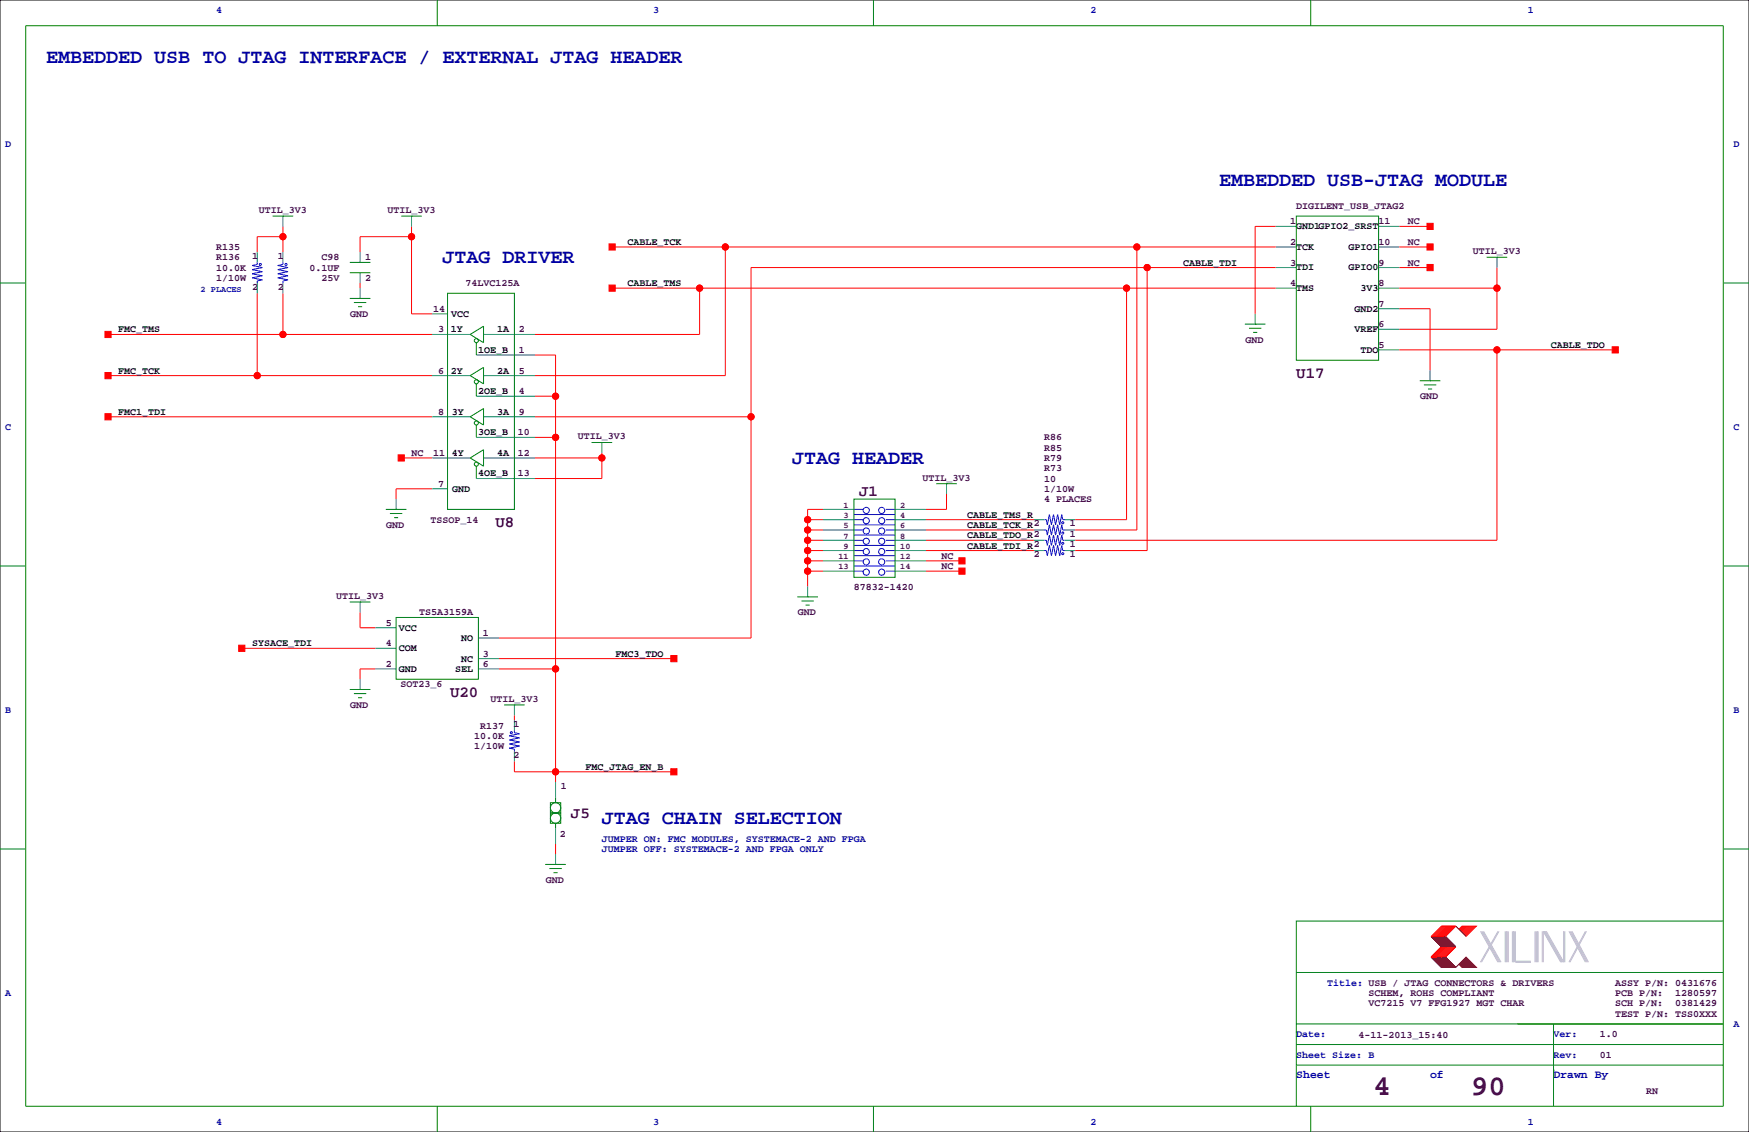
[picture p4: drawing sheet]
<svg xmlns="http://www.w3.org/2000/svg" width="432mm" height="279mm" viewBox="0 0 432 279" stroke-linecap="round" stroke-linejoin="round" font-family="sans-serif">
<path d="M0 0h431.8v279.4h-431.8z" fill="none" stroke="#000" stroke-width=".25"/>
<g fill="none" stroke="#f00" stroke-width=".25">
<path d="M69.8 55.9v6.3M69.8 58.4h-6.3v3.8M101.6 58.4h-12.7v3.8M101.6 55.9v21.6h5.1M315 55.9h-5.1v21.6M345.4 55.9h7.7M63.5 72.4v20.3M69.8 72.4v10.1M88.9 69.8v1.3M151.1 61h163.9M151.1 71.1h163.9M172.7 71.1v11.4h-40.6"/>
<path d="M179.1 61v31.7h-47M278.1 71.1v57.2h-12.7M280.7 61v69.8h-15.3M283.2 66v69.9h-17.8M315 66h-129.6v91.5h-62.2M345.4 66h7.7M345.4 61h7.7M345.4 76.2h7.7v15.2M345.4 71.1h24.2M369.6 66v15.3h-24.2M26.7 82.5h80M26.7 92.7h80"/>
<path d="M132.1 87.6h5.1v105.4M132.1 97.8h5.1M345.4 86.4h53.4M369.6 86.4v46.9h-104.2M26.7 102.9h80M99.1 113h7.6M132.1 113h16.5M132.1 102.9h53.3M132.1 107.9h5.1M148.6 111.8v6.3h-16.5M106.7 120.7h-8.9v2.5M199.4 128.3h3.8"/>
<path d="M199.4 130.8h3.8M199.4 133.3h3.8M199.4 135.9h3.8M199.4 138.4h3.8M203.2 125.7h-3.8v19.1M228.6 128.3h26.7M228.6 130.8h26.7M228.6 133.3h26.7M228.6 135.9h26.7M228.6 138.4h8.9M233.7 121.9v3.8h-5.1M88.9 151.1v3.8h3.8"/>
<path d="M199.4 141h3.8M228.6 141h8.9M59.7 160h33M92.7 165.1h-3.8v2.5M123.2 165.1h14M123.2 162.6h43.2M127 176.5v1.3M127 188v2.5h39.4M137.2 208.3v2.5M355.9 233.7l-2.6 2.5h3.6l2.5-2.5M355.9 228.6h3.5l-2.5 2.5h-3.6zM356.1 233.7l-2.5 2.5"/>
<path d="M356.1 228.6l-2.5 2.5M356.4 233.7l-2.6 2.5M356.4 228.6l-2.6 2.5M356.6 233.7l-2.5 2.5M356.6 228.6l-2.5 2.5M356.9 233.7l-2.6 2.5M356.9 228.6l-2.6 2.5M357.1 233.7l-2.5 2.5M357.1 228.6l-2.5 2.5M357.4 233.7l-2.6 2.5M357.4 228.6l-2.6 2.5M357.6 233.7l-2.5 2.5"/>
<path d="M357.6 228.6l-2.5 2.5M357.9 233.7l-2.6 2.5M357.9 228.6l-2.6 2.5M358.1 233.7l-2.5 2.5M358.1 228.6l-2.5 2.5M358.4 233.7l-2.5 2.5M358.4 228.6l-2.5 2.5M358.6 233.7l-2.5 2.5M358.6 228.6l-2.5 2.5M358.9 233.7l-2.5 2.5M358.9 228.6l-2.5 2.5M359.2 233.7l-2.6 2.5"/>
<path d="M359.2 228.6l-2.6 2.5M360.2 229.4l.7-.8h3.6l-2.6 2.5M361.2 228.6l-.8 .8M361.4 228.6l-1 1M361.7 228.6l-1 1M361.9 228.6l-1.2 1.3M362.2 228.6l-1.3 1.3M362.5 228.6l-1.6 1.5M362.7 228.6l-1.5 1.5M363 228.6l-1.8 1.8M363.2 228.6l-1.8 1.8M363.5 228.6l-2.1 2"/>
<path d="M363.7 228.6l-2 2M364 228.6l-2.3 2.3M364.2 228.6l-2.3 2.3"/>
<circle cx="69.9" cy="58.4" r=".76"/>
<circle cx="101.6" cy="58.4" r=".76"/>
<circle cx="172.7" cy="71.1" r=".76"/>
<circle cx="179.1" cy="61" r=".76"/>
<circle cx="278.1" cy="71.1" r=".76"/>
<circle cx="280.7" cy="61" r=".76"/>
<circle cx="283.2" cy="66" r=".76"/>
<circle cx="369.6" cy="71.1" r=".76"/>
<circle cx="63.5" cy="92.7" r=".76"/>
<circle cx="69.9" cy="82.5" r=".76"/>
<circle cx="137.2" cy="97.8" r=".76"/>
<circle cx="369.6" cy="86.4" r=".76"/>
<circle cx="137.2" cy="107.9" r=".76"/>
<circle cx="148.6" cy="113" r=".76"/>
<circle cx="185.4" cy="102.9" r=".76"/>
<circle cx="199.4" cy="138.4" r=".76"/>
<circle cx="199.4" cy="128.3" r=".76"/>
<circle cx="199.4" cy="133.3" r=".76"/>
<circle cx="199.4" cy="135.9" r=".76"/>
<circle cx="199.4" cy="130.8" r=".76"/>
<circle cx="199.4" cy="141" r=".76"/>
<circle cx="137.2" cy="165.1" r=".76"/>
<circle cx="137.2" cy="190.5" r=".76"/>
</g>
<g fill="#f00" stroke="#f00" stroke-width=".25">
<path d="M236.7 140.2h1.6v1.5h-1.6z" fill-rule="evenodd"/>
<path d="M98.3 112.3h1.5v1.5h-1.5z" fill-rule="evenodd"/>
<path d="M58.9 159.3h1.6v1.5h-1.6z" fill-rule="evenodd"/>
<path d="M25.9 102.1h1.5v1.5h-1.5z" fill-rule="evenodd"/>
<path d="M25.9 81.8h1.5v1.5h-1.5z" fill-rule="evenodd"/>
<path d="M25.9 91.9h1.5v1.6h-1.5z" fill-rule="evenodd"/>
<path d="M165.6 161.8h1.5v1.5h-1.5z" fill-rule="evenodd"/>
<path d="M236.7 137.7h1.6v1.5h-1.6z" fill-rule="evenodd"/>
<path d="M352.3 65.3h1.5v1.5h-1.5z" fill-rule="evenodd"/>
<path d="M352.3 60.2h1.5v1.5h-1.5z" fill-rule="evenodd"/>
<path d="M352.3 55.1h1.5v1.5h-1.5z" fill-rule="evenodd"/>
<path d="M150.4 70.4h1.5v1.5h-1.5z" fill-rule="evenodd"/>
<path d="M150.4 60.2h1.5v1.5h-1.5z" fill-rule="evenodd"/>
<path d="M398 85.6h1.5v1.5h-1.5z" fill-rule="evenodd"/>
<path d="M165.6 189.7h1.5v1.6h-1.5z" fill-rule="evenodd"/>
<circle cx="199.4" cy="141" r=".76"/>
<circle cx="199.4" cy="138.4" r=".76"/>
<circle cx="199.4" cy="135.9" r=".76"/>
<circle cx="199.4" cy="133.3" r=".76"/>
<circle cx="199.4" cy="130.8" r=".76"/>
<circle cx="199.4" cy="128.3" r=".76"/>
<circle cx="148.6" cy="113" r=".76"/>
<circle cx="69.9" cy="58.4" r=".76"/>
<circle cx="101.6" cy="58.4" r=".76"/>
<circle cx="69.9" cy="82.5" r=".76"/>
<circle cx="63.5" cy="92.7" r=".76"/>
<circle cx="369.6" cy="71.1" r=".76"/>
<circle cx="172.7" cy="71.1" r=".76"/>
<circle cx="278.1" cy="71.1" r=".76"/>
<circle cx="179.1" cy="61" r=".76"/>
<circle cx="280.7" cy="61" r=".76"/>
<circle cx="369.6" cy="86.4" r=".76"/>
<circle cx="185.4" cy="102.9" r=".76"/>
<circle cx="283.2" cy="66" r=".76"/>
<circle cx="137.2" cy="190.5" r=".76"/>
<circle cx="137.2" cy="97.8" r=".76"/>
<circle cx="137.2" cy="107.9" r=".76"/>
<circle cx="137.2" cy="165.1" r=".76"/>
</g>
<g fill="none" stroke="#008080" stroke-width=".25">
<path d="M69.8 53.3v2.6M101.6 53.3v2.6M315 55.9h5M340.4 55.9h5M63.5 62.2v2.6M63.5 69.8v2.6M69.8 62.2v2.6M69.8 69.8v2.6M88.9 62.2v2.6M88.9 67.3v2.5M88.9 71.1v2.6M106.7 77.5h3.8"/>
<path d="M309.9 77.5v2.5M315 66h5M315 61h5M315 71.1h5M340.4 66h5M340.4 76.2h5M340.4 61h5M340.4 71.1h5M369.6 63.5v2.5M106.7 92.7h9.4M106.7 82.5h9.4M117.6 87.6h14.5"/>
<path d="M117.6 97.8h14.5M119.4 92.7h12.7M119.4 82.5h12.7M340.4 81.3h5M340.4 86.4h5M353.1 91.4v2.6M106.7 113h9.4M106.7 102.9h9.4M117.6 107.9h14.5M117.6 118.1h14.5M119.4 113h12.7M119.4 102.9h12.7"/>
<path d="M148.6 109.2v2.6M233.7 119.4v2.5M97.8 123.2v2.5M106.7 120.7h3.8M203.2 128.3h7.6M203.2 130.8h7.6M203.2 135.9h7.6M203.2 133.3h7.6M203.2 125.7h7.6M203.2 138.4h7.6M221 128.3h7.6M221 130.8h7.6"/>
<path d="M221 135.9h7.6M221 133.3h7.6M221 125.7h7.6M221 138.4h7.6M255.3 128.3h2.5M255.3 130.8h2.5M255.3 135.9h2.5M255.3 133.3h2.5M262.9 128.3h2.5M262.9 130.8h2.5M262.9 135.9h2.5M262.9 133.3h2.5"/>
<path d="M88.9 148.6v2.5M92.7 154.9h5.1M118.1 157.5h5.1M199.4 144.8v2.5M203.2 141h7.6M221 141h7.6M88.9 167.6v2.6M92.7 165.1h5.1M92.7 160h5.1M118.1 165.1h5.1M118.1 162.6h5.1M127 174v2.5"/>
<path d="M127 177.8v2.5M127 185.4v2.6M137.2 193v3.8M137.2 204.5v3.8M137.2 210.8v2.6"/>
</g>
<g fill="none" stroke="#008000" stroke-width=".25">
<path d="M6.3 6.4h419.1v266.6h-419.1zM107.9 0v6.4M215.6 0v6.4M323.6 0v6.4M67.3 53.3h5.1M69.8 53.3h.1M99.1 53.3h5M101.6 53.3h.1M320 53.3h20.4v35.6h-20.4zM0 69.8h6.3M86.4 67.3h5M86.4 64.8h5"/>
<path d="M86.4 73.7h5M87.4 74.7h3M88.4 75.7h1M88.9 73.7h.1M110.5 72.4h16.5v53.3h-16.5zM367 63.5h5.1M369.6 63.5h.1M425.4 69.8h6.4M116.1 92.7l3.3-2v4zM116.1 82.5l3.3-2v4.1zM117.6 84.6v3M117.6 94.7v3.1"/>
<path d="M307.3 80h5.1M308.4 81h3M309.4 82h1M309.9 80h.1M350.5 94h5.1M351.5 95h3.1M352.6 96h1M353.1 94h.1M116.1 102.9l3.3-2.1v4.1zM116.1 113l3.3-2v4.1zM117.6 104.9v3M117.6 115.1v3"/>
<path d="M146 109.2h5.1M148.6 109.2h.1M231.1 119.4h5.1M233.7 119.4h.1M0 139.7h6.3M95.2 125.7h5.1M96.3 126.7h3M97.3 127.8h1M97.8 125.7h.1M210.8 123.2h10.2v19.3h-10.2zM425.4 139.7h6.4M86.4 148.6h5"/>
<path d="M88.9 148.6h.1M97.8 152.4h20.3v15.2h-20.3zM196.8 147.3h5.1M197.9 148.3h3M198.9 149.4h1M199.4 147.3h.1M86.4 170.2h5M87.4 171.2h3M88.4 172.2h1M88.9 170.2h.1M124.5 174h5M127 174h.1"/>
<path d="M135.9 198.1h2.5v2.6h-2.5zM137.2 196.8v1.3M0 209.5h6.3M134.6 213.4h5.1M135.6 214.4h3.1M135.9 200.7h2.5v2.5h-2.5zM136.7 215.4h1M137.2 213.4h.1M137.2 203.2v1.3M425.4 209.5h6.4M425.4 227.3h-105.4v35.6M320 257.8h105.4"/>
<path d="M320 252.7h105.4M320 240h105.4M383.5 252.7v20.3M107.9 273v6.4M215.6 273v6.4M320 262.9v10.1M320 262.9h105.4M323.6 273v6.4M383.5 264.2h.1"/>
<circle cx="117.6" cy="94.2" r=".51"/>
<circle cx="117.6" cy="84.1" r=".51"/>
<circle cx="117.6" cy="114.6" r=".51"/>
<circle cx="117.6" cy="104.4" r=".51"/>
<circle cx="137.2" cy="199.4" r="1.27"/>
<circle cx="137.2" cy="201.9" r="1.27"/>
</g>
<g fill="none" stroke="#00f" stroke-width=".25">
<path d="M63.5 64.8v.5l-1.3 .2 2.6 .5-2.6 .5 2.6 .6-2.6 .5 2.6 .5-2.6 .5 2.6 .5-1.3 .2v.5M69.8 64.8v.5l-1.2 .2 2.5 .5-2.5 .5 2.5 .6-2.5 .5 2.5 .5-2.5 .5 2.5 .5-1.3 .2v.5M210.8 128.3h2.3M210.8 130.8h2.3M210.8 135.9h2.3M210.8 133.3h2.3M210.8 127h10.2M210.8 125.7h2.3M210.8 129.5h10.2M210.8 132.1h10.2M210.8 134.6h10.2M210.8 137.2h10.2"/>
<path d="M210.8 139.7h10.2M210.8 138.4h2.3M218.7 128.3h2.3M218.7 130.8h2.3M218.7 135.9h2.3M218.7 133.3h2.3M218.7 125.7h2.3M218.7 138.4h2.3M257.8 128.3h.5l.3 1.2 .5-2.5 .5 2.5 .5-2.5 .5 2.5 .5-2.5 .5 2.5 .5-2.5 .3 1.3h.5M257.8 133.3h.5l.3 1.3 .5-2.5 .5 2.5 .5-2.5 .5 2.5 .5-2.5 .5 2.5 .5-2.5 .3 1.2h.5M257.8 130.8h.5l.3 1.3 .5-2.6 .5 2.6 .5-2.6 .5 2.6 .5-2.6 .5 2.6 .5-2.6 .3 1.3h.5M257.8 135.9h.5l.3 1.3 .5-2.6 .5 2.6 .5-2.6 .5 2.6 .5-2.6 .5 2.6 .5-2.6 .3 1.3h.5"/>
<path d="M210.8 141h2.3M218.7 141h2.3M127 180.3v.5l1.3 .3-2.6 .5 2.6 .5-2.6 .5 2.6 .5-2.6 .5 2.6 .5-2.6 .6 1.3 .2v.5"/>
<circle cx="64.3" cy="65.3" r=".25"/>
<circle cx="70.6" cy="65.3" r=".25"/>
<circle cx="213.9" cy="131.1" r=".76"/>
<circle cx="213.9" cy="126" r=".76"/>
<circle cx="213.9" cy="138.7" r=".76"/>
<circle cx="213.9" cy="128.5" r=".76"/>
<circle cx="213.9" cy="133.6" r=".76"/>
<circle cx="213.9" cy="136.1" r=".76"/>
<circle cx="217.7" cy="138.7" r=".76"/>
<circle cx="217.7" cy="126" r=".76"/>
<circle cx="217.7" cy="131.1" r=".76"/>
<circle cx="217.7" cy="128.5" r=".76"/>
<circle cx="217.7" cy="133.6" r=".76"/>
<circle cx="217.7" cy="136.1" r=".76"/>
<circle cx="262.4" cy="131.6" r=".25"/>
<circle cx="262.4" cy="134.1" r=".25"/>
<circle cx="262.4" cy="129" r=".25"/>
<circle cx="262.4" cy="136.7" r=".25"/>
<circle cx="213.9" cy="141.2" r=".76"/>
<circle cx="217.7" cy="141.2" r=".76"/>
<circle cx="126.2" cy="180.8" r=".25"/>
</g>
<g fill="none" stroke="#800000" stroke-width=".25">
<path d="M353.3 236.2l2.6 2.6h3.5M353.3 231.1l2.6 2.6M353.6 231.1l2.5 2.6M353.6 236.2l2.5 2.6M353.8 231.1l2.6 2.6M353.8 236.2l2.6 2.6M354.1 231.1l2.5 2.6M354.1 236.2l2.5 2.6M354.3 231.1l2.6 2.6M354.3 236.2l2.6 2.6M354.6 231.1l2.5 2.6M354.6 236.2l2.5 2.6"/>
<path d="M354.8 231.1l2.6 2.6M354.8 236.2l2.6 2.6M355.1 231.1l2.5 2.6M355.1 236.2l2.5 2.6M355.3 231.1l2.6 2.6M355.3 236.2l2.6 2.6M355.6 231.1l2.5 2.6M355.6 236.2l2.5 2.6M355.9 231.1l2.5 2.6M355.9 236.2l2.5 2.6M356.1 231.1l2.5 2.6M356.1 236.2l2.5 2.6"/>
<path d="M356.4 231.1l2.5 2.6M356.4 236.2l2.5 2.6M356.6 231.1l2.6 2.6M356.6 236.2l2.6 2.6M356.9 231.1l2.5 2.6M356.9 236.2l2.5 2.6M359.4 228.6l2.5 2.5M360.2 238l.7 .8h3.6l-2.6-2.6-2.5 2.6M360.4 237.7l1 1.1M360.4 238l.8 .8M360.7 237.5l1.2 1.3M360.7 237.7l1 1.1"/>
<path d="M360.9 237.2l1.6 1.6M360.9 237.5l1.3 1.3M361.2 237l1.8 1.8M361.2 237.2l1.5 1.6M361.4 236.7l2.1 2.1M361.4 237l1.8 1.8M361.7 236.5l2.3 2.3M361.7 236.7l2 2.1M361.9 236.5l2.3 2.3"/>
</g>
<g fill="none" stroke="#c0c0c0" stroke-width=".25">
<path d="M365.5 229.9l4.3 7.6M365.8 229.9l4.3 7.6M366 229.9l4.3 7.6M366.3 229.9l4.3 7.6M369.8 229.9l-4.3 7.6M370.1 229.9l-4.3 7.6M371.6 229.9v7.6M371.9 229.9v7.6M372.1 229.9v7.6M372.4 229.9v7.6M373.4 229.9v7.6M373.6 229.9v7.6"/>
<path d="M373.9 229.9v7.6M374.1 229.9v7.6h3.9M374.1 237.2h3.9M379 229.9v7.6M379.2 229.9v7.6M379.5 229.9v7.6M379.7 229.9v7.6M380.7 229.9v7.6M381 237.5v-7.6l4.3 7.6M381.3 229.9l4.3 7.6M381.5 229.9l4.3 7.6M381.8 229.9l4.3 7.6v-7.6"/>
<path d="M386.3 229.9v7.6M387.3 229.9l4.1 7.6M387.6 229.9l4.1 7.6M387.9 229.9l4 7.6M388.1 229.9l4.1 7.6M391.4 229.9l-4.1 7.6M391.7 229.9l-4.1 7.6"/>
</g>
<g font-size="7.1" fill="#400040">
<text x="339.1" y="270.3">4</text>
<text x="363.2" y="270.3">90</text>
</g>
<g font-size="4.9" fill="#0000a0">
<text x="11.4" y="15.5">EMBEDDED USB TO JTAG INTERFACE / EXTERNAL JTAG HEADER</text>
<text x="301" y="46">EMBEDDED USB-JTAG MODULE</text>
<text x="109.2" y="65">JTAG DRIVER</text>
<text x="195.6" y="114.6">JTAG HEADER</text>
<text x="148.6" y="203.5">JTAG CHAIN SELECTION</text>
</g>
<g font-size="3.9" fill="#400040">
<text x="320" y="93.2">U17</text>
<text x="212.1" y="122.4">J1</text>
<text x="122.3" y="130">U8</text>
<text x="111.1" y="171.9">U20</text>
<text x="141" y="201.9">J5</text>
</g>
<g font-size="2.8" fill="#0000a0">
<text x="320" y="266.1">Sheet</text>
<text x="353.1" y="266.1">of</text>
<text x="383.5" y="266.1">Drawn By</text>
</g>
<g font-size="2.5" fill="#0000a0">
<text x="53.3" y="3.3">4</text>
<text x="161.3" y="3.3">3</text>
<text x="269.2" y="3.3">2</text>
<text x="377.2" y="3.3">1</text>
<text x="1.3" y="36.3">D</text>
<text x="428" y="36.3">D</text>
<text x="1.3" y="106.2">C</text>
<text x="428" y="106.2">C</text>
<text x="1.3" y="176">B</text>
<text x="428" y="176">B</text>
<text x="148.6" y="207.8">JUMPER ON: FMC MODULES, SYSTEMACE-2 AND FPGA</text>
<text x="148.6" y="210.3">JUMPER OFF: SYSTEMACE-2 AND FPGA ONLY</text>
<text x="1.3" y="245.9">A</text>
<text x="327.7" y="243.3">Title: USB / JTAG CONNECTORS &amp; DRIVERS</text>
<text x="320" y="256">Date:</text>
<text x="383.5" y="256">Ver:</text>
<text x="428" y="253.5">A</text>
<text x="320" y="261.1">Sheet Size: B</text>
<text x="383.5" y="261.1">Rev:</text>
<text x="53.3" y="277.6">4</text>
<text x="161.3" y="277.6">3</text>
<text x="269.2" y="277.6">2</text>
<text x="377.2" y="277.6">1</text>
</g>
<g font-size="2.5" fill="#400040">
<text x="63.9" y="52.6">UTIL_3V3</text>
<text x="95.7" y="52.6">UTIL_3V3</text>
<text x="320" y="51.6">DIGILENT_USB_JTAG2</text>
<text x="318.6" y="55.4">1</text>
<text x="340.4" y="55.4">11</text>
<text x="347.6" y="55.4">NC</text>
<text x="53.3" y="64.3">R136</text>
<text x="53.3" y="61.7">R135</text>
<text x="62.2" y="63.8">1</text>
<text x="68.6" y="63.8">1</text>
<text x="79.4" y="64.3">C98</text>
<text x="90.2" y="64.3">1</text>
<text x="318.6" y="60.5">2</text>
<text x="318.6" y="65.5">3</text>
<text x="340.4" y="65.5">9</text>
<text x="340.4" y="60.5">10</text>
<text x="347.6" y="60.5">NC</text>
<text x="347.6" y="65.5">NC</text>
<text x="363.6" y="62.7">UTIL_3V3</text>
<text x="53.3" y="66.8">10.0K</text>
<text x="53.3" y="69.3">1/10W</text>
<text x="62.2" y="71.5">2</text>
<text x="68.6" y="71.5">2</text>
<text x="76.4" y="66.8">0.1UF</text>
<text x="79.4" y="69.3">25V</text>
<text x="90.2" y="69.3">2</text>
<text x="114.9" y="70.6">74LVC125A</text>
<text x="318.6" y="70.6">4</text>
<text x="340.4" y="70.6">8</text>
<text x="106.9" y="77">14</text>
<text x="340.4" y="75.7">7</text>
<text x="86.5" y="78.2">GND</text>
<text x="108.2" y="82">3</text>
<text x="128.1" y="82">2</text>
<text x="340.4" y="80.8">6</text>
<text x="128.1" y="87.1">1</text>
<text x="307.5" y="84.6">GND</text>
<text x="340.4" y="85.9">5</text>
<text x="108.2" y="92.2">6</text>
<text x="128.1" y="92.2">5</text>
<text x="128.1" y="97.3">4</text>
<text x="350.6" y="98.6">GND</text>
<text x="108.2" y="102.4">8</text>
<text x="127.8" y="107.4">10</text>
<text x="128.1" y="102.4">9</text>
<text x="101.6" y="112.5">NC</text>
<text x="106.9" y="112.5">11</text>
<text x="127.8" y="112.5">12</text>
<text x="142.7" y="108.5">UTIL_3V3</text>
<text x="257.8" y="113.8">R79</text>
<text x="257.8" y="111.3">R85</text>
<text x="257.8" y="108.7">R86</text>
<text x="127.8" y="117.6">13</text>
<text x="227.8" y="118.6">UTIL_3V3</text>
<text x="257.8" y="116.3">R73</text>
<text x="257.8" y="118.9">10</text>
<text x="108.2" y="120.1">7</text>
<text x="257.8" y="124">4 PLACES</text>
<text x="257.8" y="121.4">1/10W</text>
<text x="95.4" y="130.3">GND</text>
<text x="106.3" y="129">TSSOP_14</text>
<text x="264.2" y="129.9">1</text>
<text x="232.4" y="137.9">NC</text>
<text x="255.3" y="137.5">2</text>
<text x="264.2" y="135">1</text>
<text x="264.2" y="137.5">1</text>
<text x="264.2" y="132.4">1</text>
<text x="232.4" y="140.5">NC</text>
<text x="83" y="147.8">UTIL_3V3</text>
<text x="210.8" y="145.5">87832-1420</text>
<text x="95.2" y="154.4">5</text>
<text x="103.5" y="151.9">TS5A3159A</text>
<text x="197" y="151.9">GND</text>
<text x="95.2" y="159.5">4</text>
<text x="119.2" y="157">1</text>
<text x="95.2" y="164.6">2</text>
<text x="119.2" y="162.1">3</text>
<text x="119.2" y="164.6">6</text>
<text x="98.8" y="169.7">SOT23_6</text>
<text x="121.1" y="173.2">UTIL_3V3</text>
<text x="86.5" y="174.8">GND</text>
<text x="118.5" y="179.8">R137</text>
<text x="126.8" y="179.4">1</text>
<text x="117.1" y="182.4">10.0K</text>
<text x="117.1" y="184.9">1/10W</text>
<text x="126.8" y="187">2</text>
<text x="138.4" y="194.7">1</text>
<text x="138.2" y="206.5">2</text>
<text x="134.7" y="217.9">GND</text>
<text x="337.8" y="245.9">SCHEM, ROHS COMPLIANT</text>
<text x="398.8" y="243.3">ASSY P/N: 0431676</text>
<text x="398.8" y="245.9">PCB P/N:</text>
<text x="413.6" y="245.9">1280597</text>
<text x="337.8" y="248.4">VC7215 V7 FFG1927 MGT CHAR</text>
<text x="398.8" y="248.4">SCH P/N:</text>
<text x="398.8" y="251">TEST P/N: TSS0XXX</text>
<text x="413.6" y="248.4">0381429</text>
<text x="335.4" y="256.3">4-11-2013_15:40</text>
<text x="395" y="256">1.0</text>
<text x="395" y="261.1">01</text>
<text x="406.4" y="270">RN</text>
</g>
<g font-size="2.5">
<text x="320" y="56.6">GND1GPIO2_SRST</text>
<text x="154.9" y="60.5">CABLE_TCK</text>
<text x="292.1" y="65.5">CABLE_TDI</text>
<text x="320" y="61.7">TCK</text>
<text x="333" y="61.7">GPIO1</text>
<text x="154.9" y="70.6">CABLE_TMS</text>
<text x="320" y="66.7">TDI</text>
<text x="320" y="71.8">TMS</text>
<text x="333" y="66.7">GPIO0</text>
<text x="335.9" y="71.8">3V3</text>
<text x="334.4" y="76.9">GND2</text>
<text x="29.2" y="82">FMC_TMS</text>
<text x="111.3" y="82">1Y</text>
<text x="111.4" y="78.2">VCC</text>
<text x="122.8" y="82">1A</text>
<text x="334.4" y="82">VREF</text>
<text x="118.1" y="87.1">1OE_B</text>
<text x="335.9" y="87.1">TDO</text>
<text x="382.9" y="85.9">CABLE_TDO</text>
<text x="29.2" y="92.2">FMC_TCK</text>
<text x="111.3" y="92.2">2Y</text>
<text x="122.8" y="92.2">2A</text>
<text x="118.1" y="97.3">2OE_B</text>
<text x="29.2" y="102.4">FMC1_TDI</text>
<text x="111.6" y="102.4">3Y</text>
<text x="118.1" y="107.4">3OE_B</text>
<text x="122.8" y="102.4">3A</text>
<text x="111.6" y="112.5">4Y</text>
<text x="122.8" y="112.5">4A</text>
<text x="118.1" y="117.6">4OE_B</text>
<text x="111.6" y="121.4">GND</text>
<text x="238.8" y="130.3">CABLE_TCK_R2</text>
<text x="238.8" y="127.8">CABLE_TMS_R</text>
<text x="238.8" y="135.4">CABLE_TDI_R2</text>
<text x="238.8" y="132.8">CABLE_TDO_R2</text>
<text x="98.4" y="155.7">VCC</text>
<text x="62.2" y="159.5">SYSACE_TDI</text>
<text x="98.4" y="160.8">COM</text>
<text x="113.9" y="158.2">NO</text>
<text x="98.4" y="165.9">GND</text>
<text x="112.4" y="165.9">SEL</text>
<text x="113.9" y="163.3">NC</text>
<text x="152" y="162.1">FMC3_TDO</text>
<text x="144.6" y="190">FMC_JTAG_EN_B</text>
</g>
<text font-size="2.1" fill="#0000a0" x="49.5" y="72">2 PLACES</text>
<g font-size="2.1" fill="#400040">
<text x="208.3" y="125.3">1</text>
<text x="222.2" y="125.3">2</text>
<text x="208.3" y="127.8">3</text>
<text x="208.3" y="130.4">5</text>
<text x="222.2" y="127.8">4</text>
<text x="222.2" y="130.4">6</text>
<text x="207" y="138">11</text>
<text x="208.3" y="132.9">7</text>
<text x="208.3" y="135.5">9</text>
<text x="222.2" y="132.9">8</text>
<text x="222.2" y="135.5">10</text>
<text x="222.2" y="138">12</text>
<text x="207" y="140.5">13</text>
<text x="222.2" y="140.5">14</text>
</g>
</svg>
